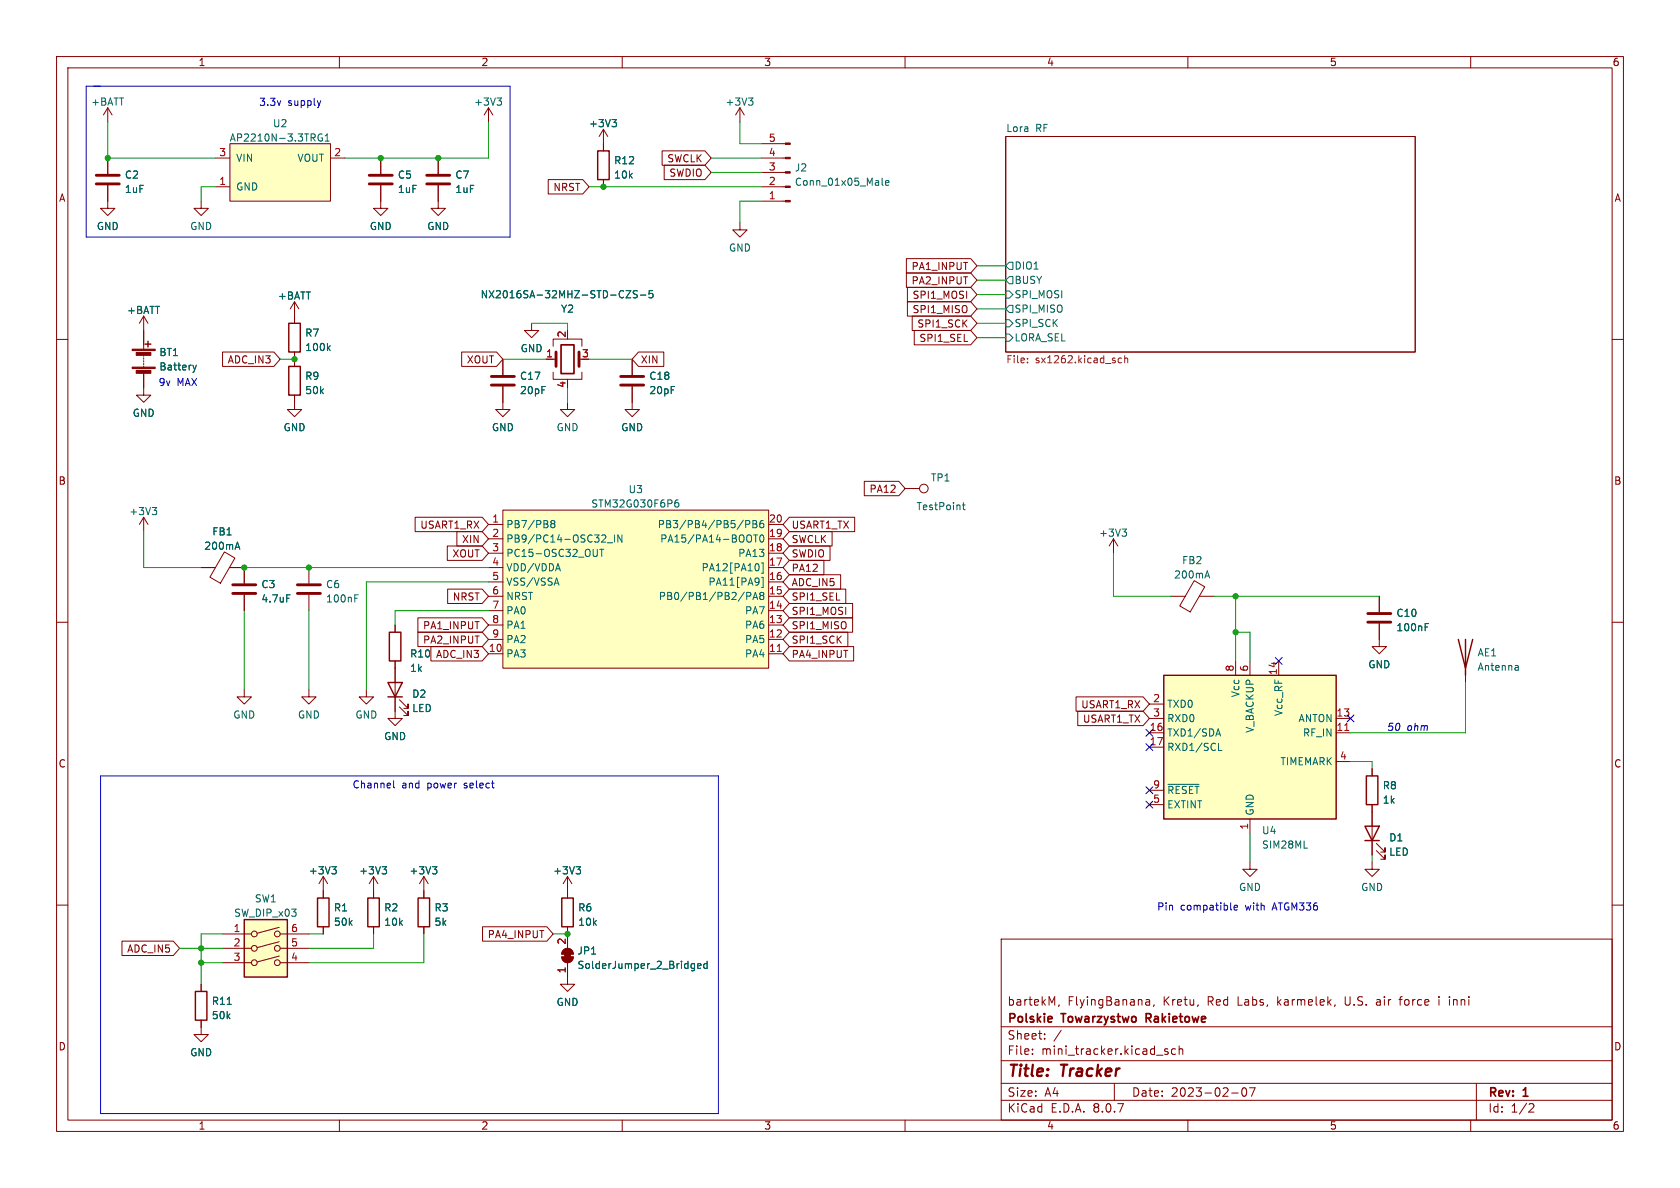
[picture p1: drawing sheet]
<svg xmlns="http://www.w3.org/2000/svg" width="297mm" height="210mm" viewBox="0 0 297 210" stroke-linecap="round" stroke-linejoin="round" font-family="sans-serif">
<g fill="none" stroke="#840000" stroke-width=".18">
<path d="M10 10h277v190h-277zM12 12h273v186h-273zM19 19.1l-.7 1.2M19 19.1v2.5M19 19.1l.8 1.2M60 10v2M86.4 19.1l-.8 1.2M86.4 19.1v2.5M86.4 19.1l.7 1.2M110 10v2M130.8 19.1l-.8 1.2M130.8 19.1v2.5"/>
<path d="M130.8 19.1l.8 1.2M160 10v2M210 10v2M260 10v2M19 32.8v4h1.3l-1.3 1.3-1.2-1.3h1.2M19 27.9v2.8M67.3 32.8v4h1.3l-1.3 1.3-1.3-1.3h1.3M67.3 27.9v2.8M77.5 27.9v2.8M77.5 32.8v2.8M130.8 39.4v1.2h1.3l-1.3 1.3-1.3-1.3h1.3M177.8 24.1h72.4v38.1h-72.4z"/>
<path d="M10 60h2M88.9 63.5v2.8M88.9 68.3v2.8M96.5 63.5h1.8M97.8 65.8v1.3h5.1v-1.3M97.8 61.2v-1.3h5.1v1.3M100.3 67.1v.2M111.8 63.5v2.8M111.8 68.3v2.8M285 60h2M10 110h2M54.6 100.3v2.8"/>
<path d="M54.6 105.2v2.8M243.8 110.2v4.1h1.3l-1.3 1.3-1.2-1.3h1.2M243.8 105.4v2.8M259.1 118.1v2.6M285 110h2M242.6 135.9v1.3M242.6 152.4v1.3h1.2l-1.2 1.2-1.3-1.2h1.3M242.6 142.2v8.9M243.3 150.4l1.6 1.5v-.8v.8h-.8M243.3 149.1l1.6 1.5v-.7v.7h-.8M10 160h2M177 166h108v32h-108z"/>
<path d="M187.2 177.6l-.1 .3M202.6 176.8h.6v.9M202.6 177.6h.6M203.2 177.1l-.6 .1M204 177.6l-.1 .3M211.8 177.6l-.1 .2M236 177.6l-.1 .3M243.4 177.2v.4M247.3 176.7h.6M247.7 176.2l-.2 .2v1.3M254.4 176.2v.1M254.4 176.7v1"/>
<path d="M256.2 176.2v.1M256.2 176.7v1M285 160h2M60 198v2M110 198v2M160 198v2M177 194.5h108M177 191.5h108M177 187.5h108M177 181.5h108M182.5 186.3v.1M182.5 185.5v.1"/>
<path d="M184.7 183.6v.1M184.7 182.8v.1M187.6 182.1l-1.3 2M197 191.5v3M205.9 185.7l.6 .4-.2 .3-.4-.1M206.5 185.5l-.4-.1-.2 .2M207.8 185.5l-.4-.1-.3 .3v.4l.1 .2h.6M208.5 185.5l.2-.1 .3 .1 .1 .9M208.5 184.9v1.5M210 198v2M217.7 193.2h1.2M219.7 192.4l.2-.1a.81 .81 0 0 1 .6 .6 .81 .81 0 0 1-.3 .8l-.2 .1a.81 .81 0 0 1-.3-1.4z"/>
<path d="M220.9 192.3h1l-.7 1.5M260 198v2M261 191.5v6.5M270.5 195.1l.5 .1 .2 .3-1 1.1h1"/>
</g>
<path d="M99.2 61h2.3v5h-2.3zM202.6 180h.6M203.2 179.2h-.6v1.5" fill="none" stroke="#840000" stroke-width=".3"/>
<g fill="none" stroke="#006464" stroke-width=".18">
<path d="M87.9 17.3h.8l-.5 .5M88.4 17.8l.3 .2v.4l-.3 .2M132.3 17.3h.8l-.4 .5M132.9 17.8l.2 .2v.4l-.2 .2M110.7 51.4h.8l-.8 1.2h.8M112.7 51.4h-.5l-.2 .1v.4l.5 .2 .2 .3-.3 .2h-.5M113.2 52.2h1M115.4 51.4h-.6l-.1 .6 .2-.1h.4l.1 .2v.4l-.2 .1-.5-.1M177.8 59.1h.6l.7 .6-.7 .6h-.6zM177.8 56.5h.6l.7 .7-.7 .6h-.6zM177.8 51.4h.6l.7 .7-.7 .6h-.6zM177.8 49.5l.6-.6h.7v1.3h-.7z"/>
<path d="M177.8 47l.6-.6h.7v1.2h-.7zM178.4 54h.7v1.2h-.7l-.6-.6zM62.7 105.8h.4M62.7 105.2h.6M252 110.8h.4M252 110.2h.6M268.2 117.6l.2 .2v.7M268.4 118.4l-.4 .1M268.4 117.9l-.4 .1"/>
</g>
<path d="M181.6 64v.1M181.6 63.4v.1M198.3 63.4l-.4-.1-.2 .2 .1 .6h.5M198.8 63.4l.2-.1 .3 .1 .1 .7M198.8 62.9v1.2" fill="none" stroke="#725600" stroke-width=".18"/>
<path d="M257.8 113l1.3 5.1 1.2-5.1M259.1 113v6.4M241.6 137.2h2v5h-2zM241.3 146.1h2.5l-1.2 2.5zM241.3 148.6h2.5" fill="none" stroke="#840000" stroke-width=".25"/>
<g fill="none" stroke="#840000" stroke-width=".51">
<path d="M17 32.5h4.1M17 31h4.1M65.3 32.5h4M65.3 31h4M75.4 32.5h4.1M75.4 31h4.1M86.9 68.1h4M86.9 66.5h4M98.3 62.2v2.6M102.4 62.2v2.6M109.7 68.1h4.1M109.7 66.5h4.1"/>
<path d="M52.6 104.9h4M52.6 103.4h4M241.8 110h4.1M241.8 108.5h4.1"/>
</g>
<path d="M205.7 119.4h30.5v25.4h-30.5z" fill="#ffffc2"/>
<path d="M105.7 26.7h2v5.1h-2zM205.7 119.4h30.5v25.4h-30.5z" fill="none" stroke="#840000" stroke-width=".25"/>
<g fill="none" stroke="#840000" stroke-width=".18">
<path d="M106.7 25.4v1.3M106.7 31.8v1.2M94 57.2v1.2h1.2l-1.2 1.3-1.3-1.3h1.3M88.9 71.1v1.3h1.3l-1.3 1.3-1.3-1.3h1.3M111.8 71.1v1.3h1.2l-1.2 1.3-1.3-1.3h1.3M218.4 116.8v2.6M221 116.8v2.6M226.1 116.8v2.6M203.2 129.5h2.5M203.2 127h2.5M203.2 132.1h2.5M203.2 124.5h2.5"/>
<path d="M203.2 139.7h2.5M236.2 129.5h2.6M236.2 127h2.6M236.2 134.6h2.6M203.2 142.2h2.5M221 152.4v1.3h1.2l-1.2 1.2-1.3-1.2h1.3M221 144.8v2.5"/>
</g>
<path d="M237.7 129.1h.8" fill="none" stroke="#a90000" stroke-width=".18"/>
<path d="M206.5 138.7h5.5M215.1 129.8h.6M215.4 128.8l.4 1.3M215.4 132.7h.6" fill="none" stroke="#006464" stroke-width=".18"/>
<path d="M88.9 90.2h47v27.9h-47z" fill="#ffffc2"/>
<g fill="none" stroke="#840000" stroke-width=".18">
<path d="M35.6 35.6v1.2h1.2l-1.2 1.3-1.3-1.3h1.3M77.5 35.6v1.2h1.2l-1.2 1.3-1.3-1.3h1.3M106.7 22.9l-.8 1.2M106.7 22.9v2.5M106.7 22.9l.7 1.2M134.6 25.4h4.2M134.6 27.9h4.2M134.6 30.5h4.2M134.6 33h4.2M134.6 35.6h4.2M25.4 55.9v5.8M25.4 55.9l-.8 1.3"/>
<path d="M25.4 55.9l.8 1.3M52.1 53.3l-.8 1.3M52.1 53.3v3.9M52.1 53.3l.7 1.3M25.4 66v3.9h1.3l-1.3 1.2-1.3-1.2h1.3M25.4 62.7v.3M25.4 63.2v.3M25.4 63.8v.2M25.4 64.3v.2M25.4 64.8v.2M52.1 69.9v2.5h1.2l-1.2 1.3-1.3-1.3h1.3M52.1 62.2v2.6"/>
<path d="M100.3 71.1v1.3h1.3l-1.3 1.3-1.2-1.3h1.2M86.4 92.7h2.5M86.4 97.8h2.5M86.4 95.3h2.5M88.9 90.2h47v27.9h-47zM135.9 92.7h2.5M135.9 97.8h2.5M135.9 95.3h2.5M160 86.4h2.6M196.8 95.3l-.7 1.2M196.8 95.3v2.5M196.8 95.3l.8 1.2"/>
<path d="M86.4 115.6h2.5M86.4 113h2.5M86.4 110.5h2.5M86.4 108h2.5M86.4 105.4h2.5M86.4 102.9h2.5M86.4 100.3h2.5M135.9 115.6h2.5M135.9 113h2.5M135.9 110.5h2.5M135.9 108h2.5M135.9 105.4h2.5"/>
<path d="M135.9 102.9h2.5M135.9 100.3h2.5"/>
<circle cx="163.3" cy="86.4" r=".76"/>
</g>
<g fill="none" stroke="#006464" stroke-width=".18">
<path d="M108.2 21.1h.8l-.4 .5M108.7 21.6l.3 .3v.3l-.3 .2M155.9 31.5v1.1l.2 .2M156.5 32.3l.7-.1-.1-.2-.4-.1-.2 .2 .1 .6h.5M34.1 64.6l.3 .8M34.4 65.4l-.2 .4M34.7 64.6l-.3 .8M58 61.5l.4 .5M58.4 61.1l-.5 .5M97.6 92.6l-.2-.3 .2-.3h.3l.2 .3-.2 .3M97.6 92.6l-.2 .2v.4l.2 .1 .4-.1 .1-.2v-.2l-.2-.2M97.6 92.6h.3"/>
<path d="M105.6 97.1v1l-.1 .2M106 97.1h.7M106.4 97.1v1.3M107.3 96h1M108.6 94.6v1.2M109.9 94.6v1.2l-.7-1.2v1.2M119.9 88.4h-.4a.86 .86 0 0 0 0 1.2l.5-.1v-.4l-.2-.2h-.4l-.1 .2M131.8 92.7l.6-.1 .2-.2-.1-.3-.7-.1v1.3M133.1 92h.4l.3 .3-.3 .3 .3 .1v.3l-.2 .3h-.5zM133.1 92.6h.4M133.2 94.6h.8M133.6 94.6v1.2"/>
<path d="M134.1 99.8l.1 .3-.1 .7M134.4 94.7l.2-.1a.68 .68 0 0 1 .5 .6 .68 .68 0 0 1-.5 .6l-.2-.1-.1-.4zM134.6 99.5h.3v1.8h-.3M134.9 92l-.3 .1a.86 .86 0 0 0 0 1.2l.4-.1v-.5l-.2-.2-.4 .1-.1 .1M170.1 89.3h.5M170.3 88.8v1.1l.3 .2M198.4 93.5h.7l-.4 .5M198.9 94l.2 .2v.4l-.2 .2M98.4 102.2l.4 1.2M132 105.4l.6-.1 .1-.2v-.3l-.7-.1v1.3M133.1 106l.4-1.3 .5 1.3M133.2 105.6h.6"/>
<path d="M134.6 105.3l-.3-.3 .3-.3h.2l.2 .3-.2 .3M134.6 105.3l-.3 .2 .1 .4 .2 .1 .3-.1 .1-.2v-.2l-.2-.2M134.6 105.3h.2M134.6 102.1h.3v1.8h-.3"/>
</g>
<path d="M137.4 115.2h.7" fill="none" stroke="#a90000" stroke-width=".18"/>
<g fill="#840000" stroke="#840000" stroke-width=".18">
<path d="M138.8 25.3h.9v.2h-.9z"/>
<path d="M138.8 27.8h.9v.3h-.9z"/>
<path d="M138.8 30.4h.9v.2h-.9z"/>
<path d="M138.8 32.9h.9v.2h-.9z"/>
<path d="M138.8 35.4h.9v.3h-.9z"/>
<path d="M23.4 64.9h4v.3h-4z"/>
<path d="M23.4 61.7h4v.3h-4z"/>
<path d="M24.1 65.5h2.6v.5h-2.6z"/>
<path d="M24.1 62.3h2.6v.5h-2.6z"/>
</g>
<path d="M51.1 57.2h2v5h-2zM25.7 60.8h1M26.2 60.3v1M51.1 64.8h2v5.1h-2z" fill="none" stroke="#840000" stroke-width=".25"/>
<path d="M40.6 25.4h17.8v10.2h-17.8z" fill="#ffffc2"/>
<g fill="none" stroke="#840000" stroke-width=".18">
<path d="M38.1 33h2.5M38.1 27.9h2.5M40.6 25.4h17.8v10.2h-17.8zM58.4 27.9h2.6M69.8 116.8v10.2h1.3l-1.3 1.3-1.2-1.3h1.2M69.8 110.5v1.3M64.8 121.9v1.3h1.2l-1.2 1.3-1.3-1.3h1.3M70.6 125l1.5 1.5v-.8v.8h-.7M70.6 123.7l1.5 1.5v-.7v.7h-.7M57.1 154.9l-.7 1.3M57.1 154.9v3.9M57.1 154.9l.8 1.3"/>
<path d="M66 154.9l-.7 1.3M66 154.9v3.9M66 154.9l.8 1.3M74.9 154.9v3.9M74.9 154.9l-.7 1.3M74.9 154.9l.8 1.3M100.3 154.9l-.7 1.3M100.3 154.9v2.6M100.3 154.9l.8 1.3M35.6 174v1.3M57.1 163.8v1.3M66 163.8v1.3"/>
<path d="M74.9 163.8v1.3M35.6 180.3v2.6h1.2l-1.2 1.3-1.3-1.3h1.3"/>
</g>
<path d="M56.9 23.7a.59 .59 0 0 0-.7 .6 .59 .59 0 0 0 .7 .6l.1-.5h-.2M57.5 24.9h.7M57.5 24l.3-.3v1.2M58.7 153.2h.7l-.4 .5M59.2 153.7l.2 .2v.3l-.2 .3M67.6 153.2h.7l-.4 .5M68.1 153.7l.2 .2v.3l-.2 .3M76.4 153.2h.8l-.4 .5M77 153.7l.2 .2v.3l-.2 .3M101.8 153.2h.8l-.4 .5M102.4 153.7l.2 .2v.3l-.2 .3M40.2 177.5h.7" fill="none" stroke="#006464" stroke-width=".18"/>
<path d="M68.8 111.8h2.1v5h-2.1zM68.6 120.7h2.5l-1.3 2.5zM68.6 123.2h2.5M56.1 158.8h2.1v5h-2.1zM65 158.8h2.1v5h-2.1zM73.9 158.8h2v5h-2zM34.5 175.3h2.1v5h-2.1z" fill="none" stroke="#840000" stroke-width=".25"/>
<path d="M43.2 162.6h7.6v10.1h-7.6z" fill="#ffffc2"/>
<g fill="none" stroke="#840000" stroke-width=".18">
<path d="M19 27.9v2.8M19 32.8v2.8M67.3 27.9v2.8M67.3 32.8v2.8M77.5 27.9v2.8M77.5 32.8v2.8M96.9 31.7h6.1l1.1 1.3-1.1 1.3h-6.1zM106.7 25.4v1.3M106.7 31.8v1.2M117.1 26.7h7.5l1.1 1.2-1.1 1.3h-7.5zM117.4 29.2h7.2l1.1 1.3-1.1 1.3h-7.2zM25.4 58.4v2.6"/>
<path d="M52.1 55.9v1.3M160.2 45.7h11.4l1.1 1.3-1.1 1.3h-11.4zM160.2 48.3h11.4l1.1 1.2-1.1 1.3h-11.4zM160.4 53.3h11.2l1.1 1.3-1.1 1.3h-11.2zM160.4 50.8h11.2l1.1 1.3-1.1 1.2h-11.2zM161.3 55.9h10.3l1.1 1.3-1.1 1.2h-10.3zM161.6 58.4h10l1.1 1.3-1.1 1.3h-10zM25.4 66v2.6M39.3 62.2h9.1l1.1 1.3-1.1 1.3h-9.1zM52.1 62.2v2.6M52.1 69.9v1.2M81.6 62.2h6.2l1.1 1.3-1.1 1.3h-6.2z"/>
<path d="M88.9 63.5v2.8M88.9 68.3v2.8M96.5 63.5h1.3M111.8 63.5v2.8M111.8 68.3v2.8M112.9 62.2h4.5v2.6h-4.5l-1.1-1.3zM25.4 91.4l-.8 1.3M25.4 91.4v2.6M25.4 91.4l.8 1.3M39.7 97.6l1.8 1.1-2.5 4.4-1.9-1.1zM73.4 91.4h11.8l1.2 1.3-1.2 1.3h-11.8zM79.1 96.5h6.1l1.2 1.3-1.2 1.3h-6.1z"/>
<path d="M80.8 94h4.4l1.2 1.3-1.2 1.2h-4.4zM139.5 94h7.6v2.5h-7.6l-1.1-1.2zM139.5 96.5h7.2v2.6h-7.2l-1.1-1.3zM139.5 91.4h11.6v2.6h-11.6l-1.1-1.3zM139.5 99.1h6.2v2.5h-6.2l-1.1-1.3zM152.8 85.1h6.1l1.1 1.3-1.1 1.2h-6.1zM35.6 100.3h2.5M40.6 100.3h2.6v2.8M43.2 105.2v2.8M69.8 110.5v1.3M69.8 116.8v3.9M73.9 109.2h11.3l1.2 1.3-1.2 1.3h-11.3z"/>
<path d="M73.9 111.8h11.3l1.2 1.2-1.2 1.3h-11.3zM76.2 114.3h9l1.2 1.3-1.2 1.2h-9zM79.1 104.1h6.1l1.2 1.3-1.2 1.3h-6.1zM139.5 101.6h9.1v2.5h-9.1l-1.1-1.2zM139.5 111.8h10.4v2.5h-10.4l-1.1-1.3zM139.5 109.2h11.2v2.6h-11.2l-1.1-1.3zM139.5 106.7h11.2v2.5h-11.2l-1.1-1.2zM139.5 104.1h10v2.6h-10l-1.1-1.3zM139.5 114.3h11.4v2.5h-11.4l-1.1-1.2zM207 105.4h2.5M211.1 102.6l1.9 1.1-2.6 4.5-1.8-1.1zM212 105.4h2.6"/>
<path d="M243.8 105.4v2.8M243.8 110.2v2.8M43.2 121.9v1.3h1.2l-1.2 1.3-1.3-1.3h1.3M54.6 121.9v1.3h1.3l-1.3 1.3-1.3-1.3h1.3M69.8 123.2v2.5M190.2 123.2h11.9l1.1 1.3-1.1 1.2h-11.9zM190.5 125.7h11.6l1.1 1.3-1.1 1.3h-11.6zM242.6 135.9v1.3M57.1 157.5v1.3M66 157.5v1.3M74.9 157.5v1.3M100.3 157.5v1.3"/>
<path d="M242.6 142.2v3.9M242.6 148.6v2.5M21.6 166.4h9l1.1 1.2-1.1 1.3h-9zM35.6 174v1.3M39.4 165.1h5M39.4 167.6h5M39.4 170.2h5M49.4 169l-3.9 1.1M49.4 166.5l-3.9 1M49.4 163.9l-3.9 1.1M49.5 165.1h5.1M49.5 167.6h5.1"/>
<path d="M49.5 170.2h5.1M57.1 163.8v1.3M66 163.8v1.3M74.9 163.8v1.3M85.3 163.8h11.4l1.1 1.3-1.1 1.3h-11.4zM99.3 169.2h2a1.02 1.02 0 0 1-1 1 1.02 1.02 0 0 1-1-1zM99.6 167.9a1.02 1.02 0 0 1 1.1-.2 1.02 1.02 0 0 1 .6 1h-2zM100.3 170.2v3.8h1.3l-1.3 1.3-1.2-1.3h1.2M100.3 163.8v3.8M35.6 180.3v1.3"/>
<circle cx="45" cy="167.6" r=".51"/>
<circle cx="45" cy="165.1" r=".51"/>
<circle cx="45" cy="170.2" r=".51"/>
<circle cx="49" cy="170.2" r=".51"/>
<circle cx="49" cy="165.1" r=".51"/>
<circle cx="49" cy="167.6" r=".51"/>
</g>
<path d="M99.3 158.8h2v5h-2zM43.2 162.6h7.6v10.1h-7.6z" fill="none" stroke="#840000" stroke-width=".25"/>
<g fill="none" stroke="#006464" stroke-width=".18">
<path d="M108.2 21.1h.8l-.4 .5M108.7 21.6l.3 .3v.3l-.3 .2M110.7 51.4h.8l-.8 1.2h.8M112.7 51.4h-.5l-.2 .1v.4l.5 .2 .2 .3-.3 .2h-.5M113.2 52.2h1M115.4 51.4h-.6l-.1 .6 .2-.1h.4l.1 .2v.4l-.2 .1-.5-.1M34.1 64.6l.3 .8M34.4 65.4l-.2 .4M34.7 64.6l-.3 .8M58 61.5l.4 .5M58.4 61.1l-.5 .5M26.9 89.7h.8l-.4 .5"/>
<path d="M27.5 90.2l.2 .2v.3l-.2 .3M41.7 96.7h.6M42 95.8l.4 1.3M50.7 105.2h.6M213.1 101.8h.6M213.4 100.9l.5 1.3M252 110.8h.4M252 110.2h.6M58.7 153.2h.7l-.4 .5M59.2 153.7l.2 .2v.3l-.2 .3M67.6 153.2h.7l-.4 .5M68.1 153.7l.2 .2v.3l-.2 .3"/>
<path d="M76.4 153.2h.8l-.4 .5M77 153.7l.2 .2v.3l-.2 .3M101.8 153.2h.8l-.4 .5M102.4 153.7l.2 .2v.3l-.2 .3M40.2 177.5h.7M122.4 170.3l.4 .1M122.8 170.3v1.1l-.3 .2M122.8 171.1l-.4 .1M123.3 170.8l.6-.2v-.2l-.4-.1-.2 .2 .1 .6h.5M125 170.4l-.4-.1-.2 .3 .1 .5h.5M125 169.9v1.3"/>
</g>
<g fill="#840000" stroke="#840000" stroke-width=".18">
<path d="M99.8 168.4h1v1h-1z"/>
<path d="M99.3 169.2h2a1.02 1.02 0 0 1-1 1 1.02 1.02 0 0 1-1-1z"/>
<path d="M99.6 167.9a1.02 1.02 0 0 1 1.1-.2 1.02 1.02 0 0 1 .6 1h-2z"/>
</g>
<path d="M41.1 104.9h4.1M41.1 103.4h4.1" fill="none" stroke="#840000" stroke-width=".51"/>
<path d="M15.2 15.2h75v26.7h-75zM56.7 17.8l-.3 .8M17.8 137.2h109.2v59.7h-109.2zM69.6 138v1.1l.2 .2M218.2 160.5l.6-.2-.1-.2-.3-.1-.2 .2v.6h.5" fill="none" stroke="#0000c2" stroke-width=".18"/>
<g fill="none" stroke="#009600" stroke-width=".18">
<path d="M19 21.6v6.3h19.1M38.1 33h-2.5v2.6M86.4 21.6v6.3h-25.4M104.1 33h30.5M125.7 27.9h8.9M125.7 30.5h8.9M130.8 21.6v3.8h3.8M134.6 35.6h-3.8v3.8M94 57.2h6.3v1.2M172.7 57.2h5.1M172.7 59.7h5.1M172.7 54.6h5.1"/>
<path d="M172.7 52.1h5.1M172.7 47h5.1M172.7 49.5h5.1M49.5 63.5h2.6M88.9 63.5h7.6M100.3 68.6v2.5M104.1 63.5h7.7M25.4 94v6.3h10.2M196.8 97.8v7.6h10.2M43.2 100.3h43.2M43.2 108v13.9M54.6 108v13.9"/>
<path d="M86.4 108h-16.6v2.5M86.4 102.9h-21.6v19M214.6 105.4h29.2M218.4 111.8h2.6v5M218.4 105.4v11.4M238.8 134.6h3.8v1.3M259.1 120.7v8.8h-20.3M221 147.3v5.1M242.6 151.1v1.3M31.7 167.6h7.7M35.6 170.2h3.8M39.4 165.1h-3.8v8.9"/>
<path d="M54.6 165.1h2.5M66 165.1v2.5h-11.4M74.9 165.1v5.1h-20.3M97.8 165.1h2.5"/>
</g>
<path d="M225.5 116.2l1.2 1.2M226.7 116.2l-1.2 1.2M202.6 131.5l1.2 1.2M202.6 128.9l1.2 1.2M202.6 139.1l1.2 1.2M203.8 131.5l-1.2 1.2M203.8 128.9l-1.2 1.2M203.8 139.1l-1.2 1.2M238.2 126.4l1.2 1.2M239.4 126.4l-1.2 1.2M202.6 141.6l1.2 1.2M203.8 141.6l-1.2 1.2" fill="none" stroke="#000084" stroke-width=".18"/>
<g fill="#009600" stroke="#009600" stroke-width=".18">
<circle cx="100.3" cy="165.1" r=".46"/>
<circle cx="35.6" cy="170.2" r=".46"/>
<circle cx="35.6" cy="167.6" r=".46"/>
<circle cx="218.4" cy="105.4" r=".46"/>
<circle cx="218.4" cy="111.8" r=".46"/>
<circle cx="67.3" cy="27.9" r=".46"/>
<circle cx="19" cy="27.9" r=".46"/>
<circle cx="52.1" cy="63.5" r=".46"/>
<circle cx="77.5" cy="27.9" r=".46"/>
<circle cx="106.7" cy="33" r=".46"/>
<circle cx="43.2" cy="100.3" r=".46"/>
<circle cx="54.6" cy="100.3" r=".46"/>
</g>
<g font-size="2.8" fill="#840000">
<text x="178" y="190.9">Title:</text>
<text x="187.7" y="190.9">Tracker</text>
</g>
<g font-size="2.1" fill="#840000">
<text x="178" y="178">bartekM,</text>
<text x="188.7" y="178">FlyingBanana,</text>
<text x="205.7" y="178">Kretu,</text>
<text x="213.6" y="178">Red</text>
<text x="219.1" y="178">Labs,</text>
<text x="226.2" y="178">karmelek,</text>
<text x="238.3" y="178">U.S.</text>
<text x="244" y="178">air</text>
<text x="248.3" y="178">force</text>
<text x="257.4" y="178">inni</text>
<text x="178" y="184">Sheet:</text>
<text x="178" y="181.2">Polskie</text>
<text x="187.8" y="181.2">Towarzystwo</text>
<text x="203.3" y="181.2">Rakietowe</text>
<text x="178" y="186.7">File:</text>
<text x="184.1" y="186.7">mini_tracker.kicad_sch</text>
<text x="178" y="196.9">KiCad</text>
<text x="178" y="194.1">Size:</text>
<text x="184.7" y="194.1">A4</text>
<text x="185.7" y="196.9">E.D.A.</text>
<text x="193.3" y="196.9">8.0.7</text>
<text x="200" y="194.1">Date:</text>
<text x="207" y="194.1">2023-02-07</text>
<text x="263" y="194.3">Rev:</text>
<text x="263" y="196.9">Id:</text>
<text x="267.1" y="196.9">1/2</text>
<text x="269.4" y="194.3">1</text>
</g>
<g font-size="1.8" fill="#840000">
<text x="35" y="11.9">1</text>
<text x="85" y="11.9">2</text>
<text x="135" y="11.9">3</text>
<text x="185" y="11.9">4</text>
<text x="235" y="11.9">5</text>
<text x="285" y="11.9">6</text>
<text x="117.9" y="28.9">SWCLK</text>
<text x="10.3" y="35.9">A</text>
<text x="97.7" y="34">NRST</text>
<text x="118.2" y="31.4">SWDIO</text>
<text x="285.3" y="35.9">A</text>
<text x="161" y="47.9">PA1_INPUT</text>
<text x="161" y="50.5">PA2_INPUT</text>
<text x="161.2" y="53">SPI1_MOSI</text>
<text x="161.2" y="55.6">SPI1_MISO</text>
<text x="162.1" y="58.1">SPI1_SCK</text>
<text x="40.2" y="64.5">ADC_IN3</text>
<text x="82.4" y="64.5">XOUT</text>
<text x="113.2" y="64.5">XIN</text>
<text x="162.4" y="60.6">SPI1_SEL</text>
<text x="10.3" y="85.9">B</text>
<text x="153.6" y="87.3">PA12</text>
<text x="285.3" y="85.9">B</text>
<text x="74.2" y="93.7">USART1_RX</text>
<text x="139.9" y="93.7">USART1_TX</text>
<text x="79.9" y="98.7">XOUT</text>
<text x="81.6" y="96.2">XIN</text>
<text x="139.9" y="96.2">SWCLK</text>
<text x="139.9" y="98.7">SWDIO</text>
<text x="139.9" y="101.3">PA12</text>
<text x="80" y="106.4">NRST</text>
<text x="139.9" y="103.8">ADC_IN5</text>
<text x="139.9" y="106.4">SPI1_SEL</text>
<text x="74.7" y="111.4">PA1_INPUT</text>
<text x="74.7" y="114">PA2_INPUT</text>
<text x="139.9" y="114">SPI1_SCK</text>
<text x="139.9" y="111.4">SPI1_MISO</text>
<text x="139.9" y="108.9">SPI1_MOSI</text>
<text x="77" y="116.5">ADC_IN3</text>
<text x="139.9" y="116.5">PA4_INPUT</text>
<text x="191" y="125.4">USART1_RX</text>
<text x="191.3" y="128">USART1_TX</text>
<text x="10.3" y="135.9">C</text>
<text x="285.3" y="135.9">C</text>
<text x="86.1" y="166.1">PA4_INPUT</text>
<text x="22.4" y="168.6">ADC_IN5</text>
<text x="10.3" y="185.9">D</text>
<text x="285.3" y="185.9">D</text>
<text x="35" y="199.9">1</text>
<text x="85" y="199.9">2</text>
<text x="135" y="199.9">3</text>
<text x="185" y="199.9">4</text>
<text x="235" y="199.9">5</text>
<text x="285" y="199.9">6</text>
</g>
<g font-size="1.8" fill="#006464">
<text x="16" y="18.9">+BATT</text>
<text x="48.2" y="22.7">U2</text>
<text x="83.7" y="18.9">+3V3</text>
<text x="104" y="22.7">+3V3</text>
<text x="128.2" y="18.9">+3V3</text>
<text x="177.8" y="23.4">Lora</text>
<text x="183.1" y="23.4">RF</text>
<text x="40.5" y="25.2">AP2210N-3.3TRG1</text>
<text x="41.7" y="28.8">VIN</text>
<text x="52.5" y="28.8">VOUT</text>
<text x="108.5" y="29.2">R12</text>
<text x="22" y="31.8">C2</text>
<text x="22" y="34.3">1uF</text>
<text x="41.7" y="33.9">GND</text>
<text x="70.2" y="31.8">C5</text>
<text x="70.2" y="34.3">1uF</text>
<text x="80.4" y="31.8">C7</text>
<text x="80.4" y="34.3">1uF</text>
<text x="108.5" y="31.8">10k</text>
<text x="140.4" y="30.5">J2</text>
<text x="140.4" y="33">Conn_01x05_Male</text>
<text x="17" y="40.9">GND</text>
<text x="33.5" y="40.9">GND</text>
<text x="65.3" y="40.9">GND</text>
<text x="75.4" y="40.9">GND</text>
<text x="128.8" y="44.7">GND</text>
<text x="179.3" y="47.9">DIO1</text>
<text x="49" y="53.2">+BATT</text>
<text x="84.9" y="52.9">NX2016SA-32MHZ-STD-CZS-5</text>
<text x="179.3" y="52.9">SPI_MOSI</text>
<text x="179.3" y="50.4">BUSY</text>
<text x="22.4" y="55.7">+BATT</text>
<text x="53.9" y="59.7">R7</text>
<text x="99.1" y="55.5">Y2</text>
<text x="179.3" y="58">SPI_SCK</text>
<text x="179.3" y="55.5">SPI_MISO</text>
<text x="28.1" y="63.1">BT1</text>
<text x="28.1" y="65.7">Battery</text>
<text x="53.9" y="62.3">100k</text>
<text x="91.9" y="62.5">GND</text>
<text x="179.3" y="60.6">LORA_SEL</text>
<text x="53.9" y="67.3">R9</text>
<text x="53.9" y="69.9">50k</text>
<text x="91.8" y="67.3">C17</text>
<text x="91.8" y="69.9">20pF</text>
<text x="114.7" y="67.3">C18</text>
<text x="114.7" y="69.9">20pF</text>
<text x="23.4" y="73.9">GND</text>
<text x="50" y="76.4">GND</text>
<text x="86.9" y="76.4">GND</text>
<text x="98.3" y="76.4">GND</text>
<text x="109.7" y="76.4">GND</text>
<text x="104.4" y="89.9">STM32G030F6P6</text>
<text x="111" y="87.4">U3</text>
<text x="164.5" y="85.3">TP1</text>
<text x="22.8" y="91.3">+3V3</text>
<text x="37.4" y="94.9">FB1</text>
<text x="89.4" y="93.6">PB7/PB8</text>
<text x="116.2" y="93.6">PB3/PB4/PB5/PB6</text>
<text x="161.9" y="90.4">TestPoint</text>
<text x="194.2" y="95.1">+3V3</text>
<text x="36" y="97.4">200mA</text>
<text x="89.4" y="96.1">PB9/PC14-OSC32_IN</text>
<text x="89.4" y="98.7">PC15-OSC32_OUT</text>
<text x="89.4" y="101.2">VDD/VDDA</text>
<text x="116.6" y="96.1">PA15/PA14-BOOT0</text>
<text x="123.9" y="101.2">PA12[PA10]</text>
<text x="130.4" y="98.7">PA13</text>
<text x="208.9" y="99.9">FB2</text>
<text x="46.1" y="104.2">C3</text>
<text x="46.1" y="106.7">4.7uF</text>
<text x="57.5" y="104.2">C6</text>
<text x="57.5" y="106.7">100nF</text>
<text x="89.4" y="103.7">VSS/VSSA</text>
<text x="89.4" y="106.3">NRST</text>
<text x="116.4" y="106.3">PB0/PB1/PB2/PA8</text>
<text x="125.1" y="103.7">PA11[PA9]</text>
<text x="207.5" y="102.5">200mA</text>
<text x="89.4" y="108.8">PA0</text>
<text x="89.4" y="111.4">PA1</text>
<text x="89.4" y="113.9">PA2</text>
<text x="131.6" y="113.9">PA5</text>
<text x="131.6" y="111.4">PA6</text>
<text x="131.6" y="108.8">PA7</text>
<text x="246.8" y="111.8">100nF</text>
<text x="246.8" y="109.2">C10</text>
<text x="72.4" y="116.4">R10</text>
<text x="72.4" y="119">1k</text>
<text x="89.4" y="116.4">PA3</text>
<text x="131.6" y="116.4">PA4</text>
<text x="241.8" y="118.3">GND</text>
<text x="261.1" y="116.2">AE1</text>
<text x="261.1" y="118.8">Antenna</text>
<text x="72.8" y="123.5">D2</text>
<text x="206.2" y="125.3">TXD0</text>
<text x="219.3" y="123.4" transform="rotate(-90 219.3 123.4)">Vcc</text>
<text x="41.1" y="127.2">GND</text>
<text x="52.6" y="127.2">GND</text>
<text x="62.7" y="127.2">GND</text>
<text x="67.8" y="131">GND</text>
<text x="72.8" y="126.1">LED</text>
<text x="206.2" y="130.4">TXD1/SDA</text>
<text x="206.2" y="127.9">RXD0</text>
<text x="221.8" y="129.6" transform="rotate(-90 221.8 129.6)">V_BACKUP</text>
<text x="226.9" y="126.7" transform="rotate(-90 226.9 126.7)">Vcc_RF</text>
<text x="229.5" y="127.9">ANTON</text>
<text x="230.2" y="130.4">RF_IN</text>
<text x="206.2" y="132.9">RXD1/SCL</text>
<text x="226.3" y="135.5">TIMEMARK</text>
<text x="206.2" y="143.1">EXTINT</text>
<text x="206.2" y="140.6">~{RESET}</text>
<text x="244.4" y="139.7">R8</text>
<text x="244.4" y="142.3">1k</text>
<text x="221.8" y="144.3" transform="rotate(-90 221.8 144.3)">GND</text>
<text x="223" y="147.7">U4</text>
<text x="245.5" y="148.9">D1</text>
<text x="54.5" y="154.8">+3V3</text>
<text x="63.4" y="154.8">+3V3</text>
<text x="72.3" y="154.8">+3V3</text>
<text x="97.7" y="154.8">+3V3</text>
<text x="223" y="150.2">SIM28ML</text>
<text x="245.5" y="151.5">LED</text>
<text x="45" y="159.7">SW1</text>
<text x="58.9" y="161.3">R1</text>
<text x="67.8" y="161.3">R2</text>
<text x="76.7" y="161.3">R3</text>
<text x="102.1" y="161.3">R6</text>
<text x="218.9" y="157.7">GND</text>
<text x="240.5" y="157.7">GND</text>
<text x="41.3" y="162.3">SW_DIP_x03</text>
<text x="58.9" y="163.9">50k</text>
<text x="67.8" y="163.9">10k</text>
<text x="76.7" y="163.9">5k</text>
<text x="102.1" y="163.9">10k</text>
<text x="102" y="168.9">JP1</text>
<text x="102" y="171.5">SolderJumper_2_Bridged</text>
<text x="37.3" y="177.8">R11</text>
<text x="98.3" y="178">GND</text>
<text x="37.3" y="180.4">50k</text>
<text x="33.5" y="186.9">GND</text>
</g>
<g font-size="1.8" fill="#0000c2">
<text x="45.7" y="18.8">3.3v</text>
<text x="50.9" y="18.8">supply</text>
<text x="27.9" y="68.3">9v</text>
<text x="31.3" y="68.3">MAX</text>
<text x="245.1" y="129.3">50</text>
<text x="248.7" y="129.3">ohm</text>
<text x="62.2" y="139.5">Channel</text>
<text x="71" y="139.5">and</text>
<text x="75.6" y="139.5">power</text>
<text x="82.3" y="139.5">select</text>
<text x="204.5" y="161">Pin</text>
<text x="208.7" y="161">compatible</text>
<text x="220.3" y="161">with</text>
<text x="225.3" y="161">ATGM336</text>
</g>
<g font-size="1.8" fill="#a90000">
<text x="38.7" y="27.7">3</text>
<text x="59" y="27.7">2</text>
<text x="135.8" y="27.7">4</text>
<text x="135.8" y="25.1">5</text>
<text x="38.7" y="32.8">1</text>
<text x="135.8" y="35.3">1</text>
<text x="135.8" y="32.8">2</text>
<text x="135.8" y="30.2">3</text>
<text x="100.1" y="59.8" transform="rotate(-90 100.1 59.8)">2</text>
<text x="96.4" y="63.2">1</text>
<text x="102.8" y="63.2">3</text>
<text x="100.1" y="68.7" transform="rotate(-90 100.1 68.7)">4</text>
<text x="86.9" y="92.5">1</text>
<text x="86.9" y="95">2</text>
<text x="135.8" y="95">19</text>
<text x="135.8" y="92.5">20</text>
<text x="86.9" y="97.5">3</text>
<text x="86.9" y="100.1">4</text>
<text x="135.8" y="100.1">17</text>
<text x="135.8" y="97.5">18</text>
<text x="86.9" y="102.6">5</text>
<text x="86.9" y="105.2">6</text>
<text x="86.9" y="107.7">7</text>
<text x="135.8" y="107.7">14</text>
<text x="135.8" y="105.2">15</text>
<text x="135.8" y="102.6">16</text>
<text x="86.9" y="110.2">8</text>
<text x="86.9" y="112.8">9</text>
<text x="135.8" y="112.8">12</text>
<text x="135.8" y="110.2">13</text>
<text x="86.3" y="115.3">10</text>
<text x="135.8" y="115.3">11</text>
<text x="218.2" y="118.8" transform="rotate(-90 218.2 118.8)">8</text>
<text x="220.7" y="118.8" transform="rotate(-90 220.7 118.8)">6</text>
<text x="225.8" y="119.4" transform="rotate(-90 225.8 119.4)">14</text>
<text x="203.8" y="124.2">2</text>
<text x="203.2" y="129.3">16</text>
<text x="203.2" y="131.8">17</text>
<text x="203.8" y="126.7">3</text>
<text x="236.2" y="129.3">11</text>
<text x="236.2" y="126.7">13</text>
<text x="236.8" y="134.4">4</text>
<text x="203.8" y="142">5</text>
<text x="203.8" y="139.4">9</text>
<text x="220.7" y="146.8" transform="rotate(-90 220.7 146.8)">1</text>
<text x="41.2" y="164.8">1</text>
<text x="41.2" y="167.4">2</text>
<text x="51.4" y="167.4">5</text>
<text x="51.4" y="164.8">6</text>
<text x="100.1" y="167.1" transform="rotate(-90 100.1 167.1)">2</text>
<text x="41.2" y="169.9">3</text>
<text x="51.4" y="169.9">4</text>
<text x="100.1" y="172.2" transform="rotate(-90 100.1 172.2)">1</text>
</g>
<g font-size="1.8" fill="#725600">
<text x="177.8" y="64.5">File:</text>
<text x="183" y="64.5">sx1262.kicad_sch</text>
</g>
</svg>
